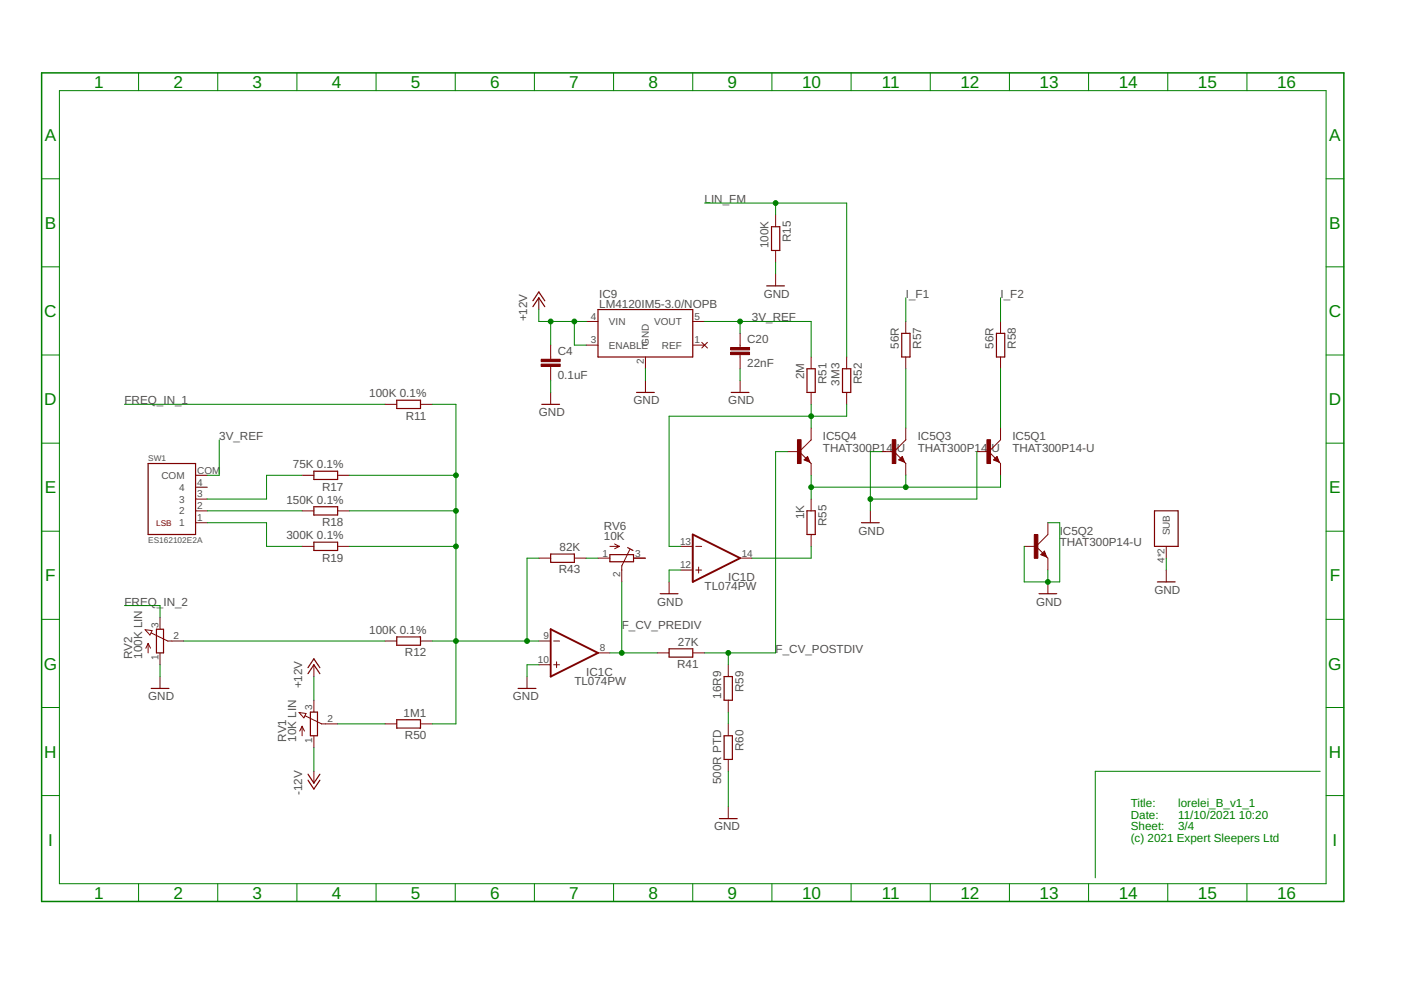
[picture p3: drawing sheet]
<svg xmlns="http://www.w3.org/2000/svg" width="297mm" height="210mm" viewBox="0 0 297 210" stroke-linecap="round" stroke-linejoin="round" font-family="sans-serif">
<path d="M146.9 113.3l10 5-10 5.1zM116.8 133.4l10 5-10 5z" fill="none" stroke="#800000" stroke-width=".4"/>
<g fill="none" stroke="#800000" stroke-width=".21">
<path d="M164.4 45.6v2.5M164.4 53.1v2.5M164.4 58.1v2.5M114.2 63.1v2.5M116.8 73.2v3M116.8 77.7v3M124.3 73.2h2.5M124.3 68.2h2.5M136.8 75.7v2.5M146.9 73.2h2.5M146.9 68.2h2.5M148.8 72.6l1.2 1.2"/>
<path d="M150 72.6l-1.2 1.2M156.9 70.7v3M156.9 75.2v3M172 75.7v2.5M179.5 75.7v2.5M192 68.2v2.5M192 75.7v2.5M212.1 68.2v2.5M212.1 75.7v2.5M81.6 85.7h2.5M89.2 85.7h2.5M116.8 83.2v2.5"/>
<path d="M136.8 80.7v2.5M156.9 80.7v2.5M167 95.8h2.5M169.5 95.8l2.5 2.5v2.5M171.2 96.8l.5 1.2-1.2-.5zM172 83.2v2.5M172 90.7v2.6l-2.5 2.5M179.5 83.2v2.5M187 95.8h2.5M189.5 95.8l2.3 2.2M190.5 97.5l.8-.7 .5 1.2zM191.8 98l.2 .3v2.5"/>
<path d="M192 90.7v2.6l-2.5 2.5M207.1 95.8h2.5M209.6 95.8l2.5 2.5v2.5M210.6 97.5l.8-.7 .5 1.2zM212.1 90.7v2.6l-2.5 2.5M41.5 100.8h2.5M41.5 108.3h2.5M41.5 110.8h2.5M41.5 105.8h2.5M41.5 103.3h2.5M64.1 115.8h2.4M64.1 100.8h2.4"/>
<path d="M64.1 108.3h2.4M71.6 115.8h2.5M71.6 100.8h2.5M71.6 108.3h2.5M114.2 118.3h2.6M121.8 118.3h2.5M126.8 118.3h2.5M129.3 115.8h2M130.3 115.3l1 .5M131.3 115.8l-1 .6M133.5 116.5l-1.7 3.5v3.4M134.3 118.3h2.5"/>
<path d="M144.4 115.8h2.5M147.5 115.8h1.3M156.9 118.3h2.5M172 105.8v2.5M172 113.3v2.5M184.5 108.3v2.5M217.1 115.8h2.6M219.7 115.8l2.5 2.5v2.6M221.4 116.8l.5 1.3-1.2-.5zM222.2 110.8v2.5l-2.5 2.5M247.3 115.8v2.5M30.8 133.5l1.4 .2-.4 .9z"/>
<path d="M31.4 136.4v2M31.4 136.4l-.5 1M31.4 136.4l.5 1M32.1 134.2l3.5 1.7h3.3M33.9 130.9v2.5M33.9 138.4v2.5M81.6 135.9h2.5M89.2 135.9h2.5M114.2 135.9h2.6M117.4 135.9h1.2M126.8 138.4h2.5M139.3 138.4h2.6"/>
<path d="M141.9 123.4v2.5M144.4 120.9h2.5M146.9 138.4h2.5M147.5 120.9h1.3M148.1 120.2v1.3M222.2 123.4v2.5M247.3 120.9v2.5M33.9 143.4v2.6M63.4 151.1l1.5 .2-.5 .9zM64.1 154v2M64.1 154l-.6 1M64.1 154l.5 1"/>
<path d="M64.7 151.8l3.5 1.7h3.4M66.5 140.9v2.5M66.5 148.5v2.5M66.5 156v2.5M81.6 153.5h2.5M89.2 153.5h2.5M111.7 143.4v2.6M114.2 140.9h2.6M117.4 140.9h1.2M118 140.3v1.3M154.4 140.9v2.5M154.4 148.5v2.5"/>
<path d="M154.4 153.5v2.5M66.5 163.5v2.5M154.4 161v2.5M154.4 171v2.6"/>
</g>
<g fill="none" stroke="#800000" stroke-width=".25">
<path d="M163.6 48.1h1.7v5h-1.7zM113 65l1.2-1.9 1.3 1.9M113 63.8l1.2-1.9 1.3 1.9M126.8 65.6h20.1v10.1h-20.1zM162.6 60.6h3.7M171.1 78.2h1.7v5h-1.7zM178.6 78.2h1.8v5h-1.8zM191.2 70.7h1.7v5h-1.7zM211.3 70.7h1.7v5h-1.7zM31.4 98.3h10.1v15h-10.1zM66.5 99.9h5.1v1.8h-5.1zM84.1 84.9h5.1v1.7h-5.1z"/>
<path d="M114.9 85.7h3.7M135 83.2h3.7M155 83.2h3.8M171.2 97l.3 .8-.8-.3zM171.2 97.3l-.2 .2M190.8 97.5l.5-.5 .3 .8zM191.3 97.3l-.2 .2M210.9 97.5l.5-.5 .2 .8zM211.4 97.3l-.3 .2M66.5 107.4h5.1v1.8h-5.1zM66.5 115h5.1v1.7h-5.1zM116.8 117.5h5v1.7h-5z"/>
<path d="M129.3 117.6h5v1.5h-5zM133.1 116.1l1.1 .6M171.1 108.3h1.7v5h-1.7zM182.6 110.8h3.8M221.4 117.1l.3 .8-.8-.3zM221.4 117.3l-.2 .3M244.8 108.3h5v7.5h-5zM33.2 133.4h1.5v5h-1.5zM84.1 135h5.1v1.8h-5.1zM140 125.9h3.7M141.9 137.6h5v1.7h-5zM220.3 125.9h3.7"/>
<path d="M245.4 123.4h3.8M32 146h3.8M65.3 142.8l1.2-1.9 1.3 1.9M65.3 141.6l1.2-1.9 1.3 1.9M65.8 151h1.5v5h-1.5zM84.1 152.6h5.1v1.8h-5.1zM109.9 146h3.7M153.5 156h1.8v5h-1.8zM153.5 143.4h1.8v5.1h-1.8zM65.3 164.1l1.2 1.9 1.3-1.9M65.3 165.4l1.2 1.9 1.3-1.9M152.5 173.6h3.8"/>
</g>
<g fill="#800000" stroke="#800000" stroke-width=".21">
<path d="M114.7 77.2h4.1v.5h-4.1z"/>
<path d="M114.7 76.2h4.1v.5h-4.1z"/>
<path d="M154.9 74.7h4v.5h-4z"/>
<path d="M154.9 73.7h4v.5h-4z"/>
<path d="M219.3 113.3h.7v5.1h-.7z"/>
<path d="M209.3 93.2h.7v5.1h-.7z"/>
<path d="M189.2 93.2h.7v5.1h-.7z"/>
<path d="M169.1 93.2h.7v5.1h-.7z"/>
</g>
<path d="M8.8 15.5h276.1v175.6h-276.1z" fill="none" stroke="#008000" stroke-width=".32"/>
<g fill="none" stroke="#008000" stroke-width=".21">
<path d="M12.6 19.2h268.6v168.2h-268.6zM29.4 15.5v3.7M46.2 15.5v3.7M62.9 15.5v3.7M79.7 15.5v3.7M96.5 15.5v3.7M113.3 15.5v3.7M130.1 15.5v3.7M146.9 15.5v3.7M163.7 15.5v3.7M180.4 15.5v3.7M197.2 15.5v3.7"/>
<path d="M214 15.5v3.7M230.8 15.5v3.7M247.6 15.5v3.7M264.4 15.5v3.7M8.8 37.9h3.8M281.2 37.9h3.7M8.8 56.6h3.8M149.4 43.1h30.1v32.6M164.4 43.1v2.5M164.4 55.6v2.5M281.2 56.6h3.7M8.8 75.3h3.8"/>
<path d="M114.2 65.6v2.6h10.1M116.8 68.2v5M121.8 68.2v5h2.5M136.8 78.2v2.5M149.4 68.2h22.6v7.5M156.9 68.2v2.5M156.9 78.2v2.5M192 63.1v5.1M192 78.2v12.5M212.1 63.1v5.1M212.1 78.2v12.5M281.2 75.3h3.7"/>
<path d="M8.8 94h3.8M26.4 85.7h55.2M46.5 93.3v7.5h-2.5M91.7 85.7h5v67.8h-5M116.8 80.7v2.5M167 95.8h-2.6v42.6h-15M172 85.7v5M179.5 85.7v2.5h-37.6v27.6h2.5M187 95.8h-2.5v12.5M207.1 95.8v10h-22.6M281.2 94h3.7M8.8 112.6h3.8"/>
<path d="M44 110.8h12.5v5h7.6M44 108.3h20.1M64.1 100.8h-7.6v5h-12.5M74.1 100.8h22.6M74.1 108.3h22.6M74.1 115.8h22.6M114.2 118.3h-2.5v17.6M124.3 118.3h2.5M172 115.8v2.5h-12.6M172 100.8v5M192 100.8v2.5M212.1 100.8v2.5h-40.1"/>
<path d="M222.2 110.8h2.5v12.6h-7.6v-7.6M247.3 118.3v2.6M281.2 112.6h3.7M8.8 131.3h3.8M26.4 128.4h7.5v2.5M38.9 135.9h42.7M91.7 135.9h22.5M129.3 138.4h10M131.8 123.4v15M144.4 120.9h-2.5v2.5M154.4 138.4v2.5M222.2 120.9v2.5"/>
<path d="M281.2 131.3h3.7M8.8 150h3.8M33.9 140.9v2.5M66.5 143.4v5.1M66.5 158.5v5M71.6 153.5h10M114.2 140.9h-2.5v2.5M154.4 151v2.5M281.2 150h3.7M8.8 168.7h3.8M154.4 163.5v7.5M279.9 163.5h-47.7v22.6"/>
<path d="M281.2 168.7h3.7M29.4 187.4v3.7M46.2 187.4v3.7M62.9 187.4v3.7M79.7 187.4v3.7M96.5 187.4v3.7M113.3 187.4v3.7M130.1 187.4v3.7M146.9 187.4v3.7M163.7 187.4v3.7M180.4 187.4v3.7M197.2 187.4v3.7"/>
<path d="M214 187.4v3.7M230.8 187.4v3.7M247.6 187.4v3.7M264.4 187.4v3.7"/>
</g>
<g fill="#008000" stroke="#008000" stroke-width=".21">
<circle cx="184.5" cy="105.8" r=".51"/>
<circle cx="222.2" cy="123.4" r=".51"/>
<circle cx="96.7" cy="135.9" r=".51"/>
<circle cx="111.7" cy="135.9" r=".51"/>
<circle cx="96.7" cy="100.8" r=".51"/>
<circle cx="96.7" cy="108.3" r=".51"/>
<circle cx="96.7" cy="115.8" r=".51"/>
<circle cx="131.8" cy="138.4" r=".51"/>
<circle cx="121.8" cy="68.2" r=".51"/>
<circle cx="116.8" cy="68.2" r=".51"/>
<circle cx="154.4" cy="138.4" r=".51"/>
<circle cx="192" cy="103.3" r=".51"/>
<circle cx="172" cy="103.3" r=".51"/>
<circle cx="172" cy="88.2" r=".51"/>
<circle cx="156.9" cy="68.2" r=".51"/>
<circle cx="164.4" cy="43.1" r=".51"/>
</g>
<g font-size="3.6" fill="#008000">
<text x="20" y="18.6">1</text>
<text x="36.8" y="18.6">2</text>
<text x="53.5" y="18.6">3</text>
<text x="70.3" y="18.6">4</text>
<text x="87.1" y="18.6">5</text>
<text x="103.9" y="18.6">6</text>
<text x="120.7" y="18.6">7</text>
<text x="137.5" y="18.6">8</text>
<text x="154.3" y="18.6">9</text>
<text x="170" y="18.6">10</text>
<text x="187" y="18.6">11</text>
<text x="203.6" y="18.6">12</text>
<text x="220.4" y="18.6">13</text>
<text x="237.2" y="18.6">14</text>
<text x="254" y="18.6">15</text>
<text x="270.8" y="18.6">16</text>
<text x="9.5" y="29.8">A</text>
<text x="281.8" y="29.8">A</text>
<text x="9.5" y="48.5">B</text>
<text x="281.8" y="48.5">B</text>
<text x="9.4" y="67.2">C</text>
<text x="281.7" y="67.2">C</text>
<text x="9.4" y="85.9">D</text>
<text x="281.7" y="85.9">D</text>
<text x="9.5" y="104.6">E</text>
<text x="281.8" y="104.6">E</text>
<text x="9.6" y="123.3">F</text>
<text x="281.9" y="123.3">F</text>
<text x="9.3" y="142">G</text>
<text x="281.6" y="142">G</text>
<text x="9.4" y="160.6">H</text>
<text x="281.7" y="160.6">H</text>
<text x="10.2" y="179.3">I</text>
<text x="282.5" y="179.3">I</text>
<text x="20" y="190.5">1</text>
<text x="36.8" y="190.5">2</text>
<text x="53.5" y="190.5">3</text>
<text x="70.3" y="190.5">4</text>
<text x="87.1" y="190.5">5</text>
<text x="103.9" y="190.5">6</text>
<text x="120.7" y="190.5">7</text>
<text x="137.5" y="190.5">8</text>
<text x="154.3" y="190.5">9</text>
<text x="170" y="190.5">10</text>
<text x="187" y="190.5">11</text>
<text x="203.6" y="190.5">12</text>
<text x="220.4" y="190.5">13</text>
<text x="237.2" y="190.5">14</text>
<text x="254" y="190.5">15</text>
<text x="270.8" y="190.5">16</text>
</g>
<g font-size="2.5" fill="#505050">
<text x="149.4" y="43.1">LIN_FM</text>
<text x="162.9" y="52.6" transform="rotate(-90 162.9 52.6)">100K</text>
<text x="167.7" y="51.4" transform="rotate(-90 167.7 51.4)">R15</text>
<text x="127" y="65.3">LM4120IM5-3.0/NOPB</text>
<text x="127" y="63.3">IC9</text>
<text x="161.9" y="63.1">GND</text>
<text x="192.1" y="63.1">I_F1</text>
<text x="212.1" y="63.1">I_F2</text>
<text x="111.7" y="68.2" transform="rotate(-90 111.7 68.2)">+12V</text>
<text x="159.4" y="68.2">3V_REF</text>
<text x="118.3" y="75.3">C4</text>
<text x="158.4" y="77.8">22nF</text>
<text x="158.4" y="72.8">C20</text>
<text x="190.5" y="74" transform="rotate(-90 190.5 74)">56R</text>
<text x="195.3" y="74" transform="rotate(-90 195.3 74)">R57</text>
<text x="210.6" y="74" transform="rotate(-90 210.6 74)">56R</text>
<text x="215.4" y="74" transform="rotate(-90 215.4 74)">R58</text>
<text x="118.3" y="80.3">0.1uF</text>
<text x="170.5" y="80.4" transform="rotate(-90 170.5 80.4)">2M</text>
<text x="175.2" y="81.5" transform="rotate(-90 175.2 81.5)">R51</text>
<text x="178" y="81.8" transform="rotate(-90 178 81.8)">3M3</text>
<text x="182.7" y="81.5" transform="rotate(-90 182.7 81.5)">R52</text>
<text x="26.4" y="85.7">FREQ_IN_1</text>
<text x="78.3" y="84.2">100K 0.1%</text>
<text x="86" y="89">R11</text>
<text x="114.2" y="88.2">GND</text>
<text x="134.3" y="85.7">GND</text>
<text x="154.4" y="85.7">GND</text>
<text x="46.5" y="93.3">3V_REF</text>
<text x="174.5" y="95.8">THAT300</text>
<text x="174.5" y="93.3">IC5Q4</text>
<text x="184.9" y="95.8">P14</text>
<text x="189.3" y="95.8">-</text>
<text x="190.1" y="95.8">U</text>
<text x="194.6" y="95.8">THAT300P14</text>
<text x="194.6" y="93.3">IC5Q3</text>
<text x="209.4" y="95.8">-</text>
<text x="210.2" y="95.8">U</text>
<text x="214.6" y="95.8">THAT300P14-U</text>
<text x="214.6" y="93.3">IC5Q1</text>
<text x="62.1" y="99.3">75K 0.1%</text>
<text x="60.7" y="106.8">150K 0.1%</text>
<text x="68.3" y="104">R17</text>
<text x="68.3" y="111.6">R18</text>
<text x="128.1" y="112.5">RV6</text>
<text x="170.5" y="110.1" transform="rotate(-90 170.5 110.1)">1K</text>
<text x="175.2" y="111.6" transform="rotate(-90 175.2 111.6)">R55</text>
<text x="182" y="113.3">GND</text>
<text x="224.7" y="113.3">I</text>
<text x="225.4" y="113.3">C5Q2</text>
<text x="60.7" y="114.3">300K 0.1%</text>
<text x="68.3" y="119.1">R19</text>
<text x="118.6" y="116.8">82K</text>
<text x="128.1" y="114.6">10K</text>
<text x="224.7" y="115.8">THAT300P14-U</text>
<text x="118.5" y="121.6">R43</text>
<text x="149.4" y="125.1">TL074PW</text>
<text x="154.4" y="123.2">IC1D</text>
<text x="244.8" y="125.9">GND</text>
<text x="26.4" y="128.4">FREQ_IN_2</text>
<text x="139.3" y="128.4">GND</text>
<text x="219.7" y="128.4">GND</text>
<text x="78.3" y="134.4">100K 0.1%</text>
<text x="131.8" y="133.4">F_CV_PREDIV</text>
<text x="143.7" y="136.9">27K</text>
<text x="28" y="139.7" transform="rotate(-90 28 139.7)">RV2</text>
<text x="30.2" y="139.7" transform="rotate(-90 30.2 139.7)">100K LIN</text>
<text x="85.9" y="139.2">R12</text>
<text x="124.3" y="143.3">IC1C</text>
<text x="143.6" y="141.7">R41</text>
<text x="164.4" y="138.4">F_CV_POSTDIV</text>
<text x="31.4" y="148.5">GND</text>
<text x="64" y="146" transform="rotate(-90 64 146)">+12V</text>
<text x="108.7" y="148.5">GND</text>
<text x="121.8" y="145.2">TL074PW</text>
<text x="152.9" y="148.1" transform="rotate(-90 152.9 148.1)">16R9</text>
<text x="157.6" y="146.7" transform="rotate(-90 157.6 146.7)">R59</text>
<text x="85.6" y="152">1M1</text>
<text x="60.7" y="157.3" transform="rotate(-90 60.7 157.3)">RV1</text>
<text x="62.8" y="157.3" transform="rotate(-90 62.8 157.3)">10K LIN</text>
<text x="85.9" y="156.7">R50</text>
<text x="157.6" y="159.3" transform="rotate(-90 157.6 159.3)">R60</text>
<text x="152.9" y="166.3" transform="rotate(-90 152.9 166.3)">500R PTD</text>
<text x="64" y="168.5" transform="rotate(-90 64 168.5)">-12V</text>
<text x="151.4" y="176.1">GND</text>
</g>
<g font-size="2.5" fill="#008000">
<text x="239.7" y="171.1">Title:</text>
<text x="239.7" y="173.6">Date:</text>
<text x="249.8" y="171.1">lorelei_B_v1_1</text>
<text x="249.8" y="173.6">11/10/2021</text>
<text x="262.7" y="173.6">10:20</text>
<text x="239.7" y="176.1">Sheet:</text>
<text x="239.7" y="178.6">(c) 2021 Expert Sleepers Ltd</text>
<text x="249.8" y="176.1">3/4</text>
</g>
<g font-size="2.1" fill="#505050">
<text x="125.3" y="67.8">4</text>
<text x="129.1" y="68.9">VIN</text>
<text x="138.7" y="68.9">VOUT</text>
<text x="147.2" y="67.8">5</text>
<text x="125.3" y="72.8">3</text>
<text x="129.1" y="73.9">ENABLE</text>
<text x="136.5" y="77.2" transform="rotate(-90 136.5 77.2)">2</text>
<text x="137.6" y="73.4" transform="rotate(-90 137.6 73.4)">GND</text>
<text x="140.3" y="73.9">REF</text>
<text x="147.2" y="72.8">1</text>
<text x="34.2" y="101.5">COM</text>
<text x="41.8" y="100.4">COM</text>
<text x="38" y="106.6">3</text>
<text x="38" y="104">4</text>
<text x="41.8" y="108">2</text>
<text x="41.8" y="105.5">3</text>
<text x="41.8" y="102.9">4</text>
<text x="38" y="111.6">1</text>
<text x="38" y="109.1">2</text>
<text x="41.8" y="110.5">1</text>
<text x="248" y="113.5" transform="rotate(-90 248 113.5)">SUB</text>
<text x="127.8" y="118">1</text>
<text x="134.7" y="118">3</text>
<text x="144.2" y="115.5">13</text>
<text x="157.3" y="118">14</text>
<text x="246.9" y="119.4" transform="rotate(-90 246.9 119.4)">4*2</text>
<text x="131.5" y="122.4" transform="rotate(-90 131.5 122.4)">2</text>
<text x="144.2" y="120.5">12</text>
<text x="33.6" y="133.1" transform="rotate(-90 33.6 133.1)">3</text>
<text x="36.8" y="135.6">2</text>
<text x="115.2" y="135.6">9</text>
<text x="33.6" y="140" transform="rotate(-90 33.6 140)">1</text>
<text x="114.1" y="140.6">10</text>
<text x="127.1" y="138.1">8</text>
<text x="66.2" y="150.6" transform="rotate(-90 66.2 150.6)">3</text>
<text x="69.4" y="153.1">2</text>
<text x="66.2" y="157.5" transform="rotate(-90 66.2 157.5)">1</text>
</g>
<g font-size="1.8" fill="#505050">
<text x="31.4" y="97.8">SW1</text>
<text x="31.4" y="115.1">ES162102E2A</text>
</g>
<text font-size="1.8" fill="#800000" x="33.1" y="111.6">LSB</text>
</svg>
